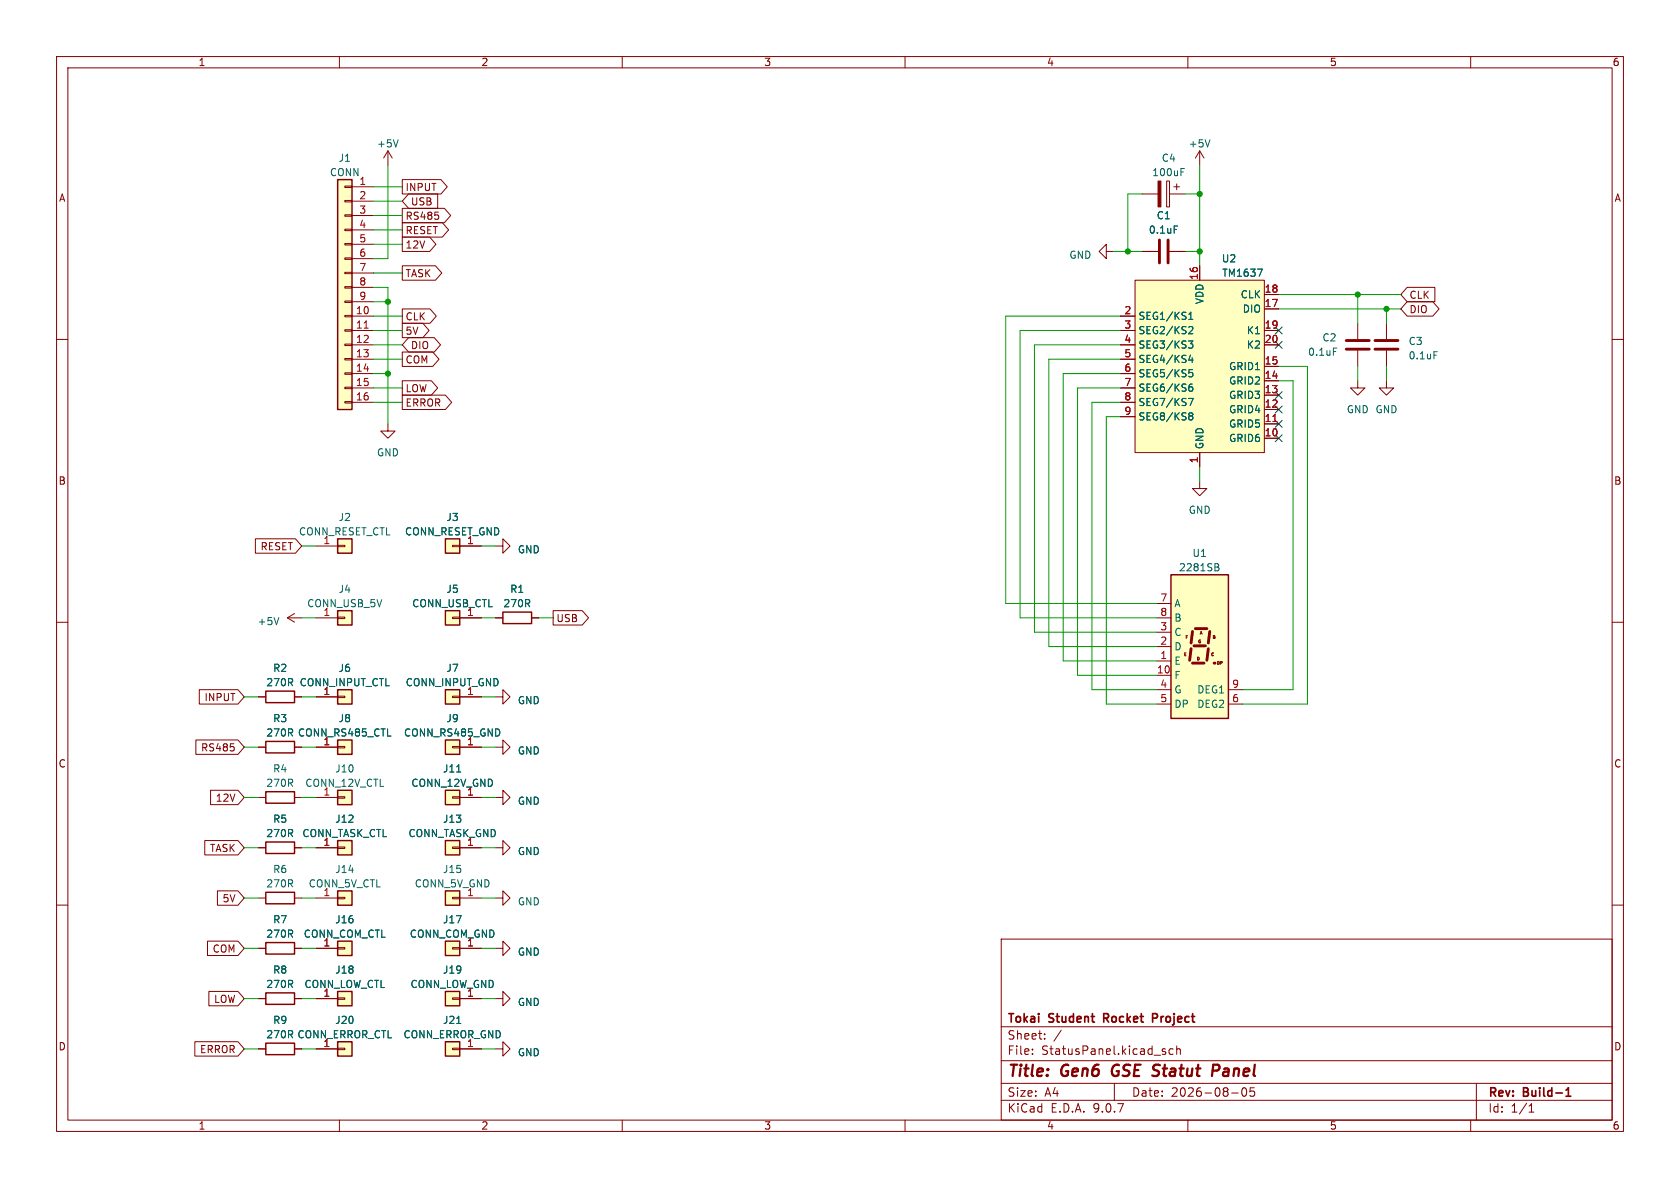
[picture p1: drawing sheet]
<svg xmlns="http://www.w3.org/2000/svg" width="297mm" height="210mm" viewBox="0 0 297 210" stroke-linecap="round" stroke-linejoin="round" font-family="sans-serif">
<g fill="none" stroke="#840000" stroke-width=".18">
<path d="M10 10h277v190h-277zM12 12h273v186h-273zM60 10v2M110 10v2M160 10v2M210 10v2M260 10v2M10 60h2M285 60h2M10 110h2M285 110h2M10 160h2"/>
<path d="M177 166h108v32h-108zM285 160h2M60 198v2M110 198v2M160 198v2M177 194.5h108M177 191.5h108M177 187.5h108M177 181.5h108M182.5 186.3v.1M182.5 185.5v.1M184.7 183.6v.1"/>
<path d="M184.7 182.8v.1M187.6 182.1l-1.3 2M197 191.5v3M205.7 185.9l.3 .1 .1 .2-.2 .2h-.3M205.7 185.4l.3 .1M207.4 185.5l-.4-.1-.3 .3v.4l.1 .2h.6M208 185.5l.2-.1 .4 .1 .1 .9M208 184.9v1.5M210 198v2M217.7 193.2h1.2M219.7 192.4l.2-.1a.81 .81 0 0 1 .6 .6 .81 .81 0 0 1-.3 .8l-.2 .1a.81 .81 0 0 1-.3-1.4zM221.7 192.3h-.7v.7l.2-.1h.5l.1 .3-.1 .5-.2 .1-.5-.1"/>
<path d="M260 198v2M261 191.5v6.5M270.3 196.6h.9M270.3 195.5l.4-.4v1.5"/>
</g>
<path d="M195.1 180h.6M195.7 179.2h-.6v1.5M204.5 179.3l-.7-.1v1.5M204.5 179.9l-.7 .1M276.8 193.8h.9M276.8 192.7l.5-.4v1.5" fill="none" stroke="#840000" stroke-width=".3"/>
<path d="M196.8 188.5a1.27 1.27 0 0 0 0 1.6M214.5 188.2l.9 .1a.58 .58 0 0 1-.3 1h-.7" fill="none" stroke="#840000" stroke-width=".4"/>
<path d="M59.7 157.5h2.5v2.5h-2.5z" fill="#ffffc2"/>
<path d="M59.7 157.5h2.5v2.5h-2.5z" fill="none" stroke="#840000" stroke-width=".25"/>
<path d="M55.9 158.8h3.8M59.7 158.6h1.3v.3h-1.3z" fill="none" stroke="#840000" stroke-width=".18"/>
<path d="M59.7 148.6h2.5v2.5h-2.5z" fill="#ffffc2"/>
<path d="M59.7 148.6h2.5v2.5h-2.5z" fill="none" stroke="#840000" stroke-width=".25"/>
<path d="M201.9 44.5h2.8M206.8 44.5h2.7M55.9 149.9h3.8M59.7 149.7h1.3v.3h-1.3z" fill="none" stroke="#840000" stroke-width=".18"/>
<path d="M205 42.4v4.1M206.5 42.4v4.1" fill="none" stroke="#840000" stroke-width=".51"/>
<path d="M207.6 39.9h.6" fill="none" stroke="#006464" stroke-width=".18"/>
<path d="M59.7 166.4h2.5v2.5h-2.5z" fill="#ffffc2"/>
<path d="M59.7 166.4h2.5v2.5h-2.5z" fill="none" stroke="#840000" stroke-width=".25"/>
<path d="M68.6 26.7l-.8 1.2M68.6 26.7l.7 1.2M68.6 26.7v2.5M55.9 167.6h3.8M59.7 167.5h1.3v.3h-1.3z" fill="none" stroke="#840000" stroke-width=".18"/>
<path d="M70.4 24.7l-.4 1.3" fill="none" stroke="#006464" stroke-width=".18"/>
<path d="M78.7 175.3h2.6v2.5h-2.6z" fill="#ffffc2"/>
<path d="M47 131.1h5.1v2h-5.1zM78.7 175.3h2.6v2.5h-2.6z" fill="none" stroke="#840000" stroke-width=".25"/>
<g fill="none" stroke="#840000" stroke-width=".18">
<path d="M201.9 34.3h2.8M206.2 32h.6v4.6h-.6zM206.8 34.3h2.7M207.5 33h1M208 32.5v1M212.1 26.7l-.8 1.2M212.1 26.7l.8 1.2M212.1 26.7v2.5M45.7 132.1h1.3M52.1 132.1h1.2M80 176.4h1.3v.3h-1.3zM81.3 176.5h3.8"/>
<path d="M87.6 176.5h1.3v-1.2l1.3 1.2-1.3 1.3v-1.3"/>
</g>
<path d="M208.8 30.4h.4M208.8 29.8h.6M213.9 24.7l-.4 1.3" fill="none" stroke="#006464" stroke-width=".18"/>
<path d="M204.7 32h.5v4.6h-.5z" fill="#840000" stroke="#840000" stroke-width=".18"/>
<path d="M78.7 184.2h2.6v2.5h-2.6z" fill="#ffffc2"/>
<path d="M47 148.8h5.1v2.1h-5.1zM47 184.4h5.1v2h-5.1zM78.7 184.2h2.6v2.5h-2.6z" fill="none" stroke="#840000" stroke-width=".25"/>
<path d="M68.6 74.9v1.3h1.2l-1.2 1.3-1.3-1.3h1.3M45.7 149.9h1.3M52.1 149.9h1.2M45.7 185.4h1.3M52.1 185.4h1.2M80 185.3h1.3v.2h-1.3zM81.3 185.4h3.8M87.6 185.4h1.3v-1.2l1.3 1.2-1.3 1.3v-1.3" fill="none" stroke="#840000" stroke-width=".18"/>
<path d="M80.7 180.9h.8" fill="none" stroke="#006464" stroke-width=".18"/>
<path d="M200.7 49.5h22.8v30.5h-22.8z" fill="#ffffc2"/>
<g fill="none" stroke="#840000" stroke-width=".18">
<path d="M198.1 55.9h2.6M198.1 58.4h2.6M200.7 49.5h22.8v30.5h-22.8zM212.1 47v2.5M223.5 58.4h2.6M223.5 52.1h2.6M223.5 54.6h2.6M198.1 61h2.6M198.1 63.5h2.6M198.1 66h2.6M198.1 68.6h2.6M198.1 71.1h2.6"/>
<path d="M198.1 73.7h2.6M223.5 61h2.6M223.5 64.8h2.6M223.5 67.3h2.6M223.5 69.9h2.6M223.5 72.4h2.6M223.5 74.9h2.6M223.5 77.5h2.6M212.1 80v2.6"/>
</g>
<g fill="none" stroke="#006464" stroke-width=".18">
<path d="M210.2 56.5h.7M210.2 55.6l.3-.4v1.3M210.2 57.8l.4-.1 .3 .4-.8 .9h.8M222.3 47.6h.9l-.6 1.2M210.1 60.3h.8l-.4 .5 .3 .1 .1 .4-.3 .2h-.3M210.1 70.4h.8l-.5 1.3M210.2 65.9l.4-.1 .3 .3-.1 .5h-.6M210.2 68.5l.4-.1 .3 .2-.1 .5-.4 .1-.2-.2M210.2 73.1l.2-.1h.4l.1 .3-.3 .2M210.2 65.3h.6M210.2 73.4l.2 .1M210.4 73.5h.2"/>
<path d="M210.4 73.5l-.2 .1M210.5 62.7l-.3 1h.7M210.6 73.5l.3 .3-.1 .3-.2 .1-.4-.1M210.8 63.2v.9M210.8 67.9l-.4 .1-.2 .2"/>
</g>
<path d="M225 74.5h.8" fill="none" stroke="#a90000" stroke-width=".18"/>
<path d="M59.7 108h2.5v2.5h-2.5z" fill="#ffffc2"/>
<path d="M59.7 108h2.5v2.5h-2.5z" fill="none" stroke="#840000" stroke-width=".25"/>
<path d="M55.9 109.2h3.8M59.7 109.1h1.3v.2h-1.3z" fill="none" stroke="#840000" stroke-width=".18"/>
<path d="M59.7 95.3h2.5v2.5h-2.5z" fill="#ffffc2"/>
<path d="M59.7 95.3h2.5v2.5h-2.5zM47 175.5h5.1v2h-5.1z" fill="none" stroke="#840000" stroke-width=".25"/>
<path d="M55.9 96.5h3.8M59.7 96.4h1.3v.2h-1.3zM45.7 176.5h1.3M52.1 176.5h1.2" fill="none" stroke="#840000" stroke-width=".18"/>
<path d="M59.7 184.2h2.5v2.5h-2.5z" fill="#ffffc2"/>
<path d="M59.7 184.2h2.5v2.5h-2.5z" fill="none" stroke="#840000" stroke-width=".25"/>
<path d="M195.6 44.5v-1.3l-1.3 1.3 1.3 1.2v-1.2h1.2M87.6 132.1h1.3v-1.3l1.3 1.3-1.3 1.3v-1.3M87.6 149.9h1.3v-1.3l1.3 1.3-1.3 1.2v-1.2M55.9 185.4h3.8M59.7 185.3h1.3v.2h-1.3z" fill="none" stroke="#840000" stroke-width=".18"/>
<path d="M78.7 130.8h2.6v2.6h-2.6z" fill="#ffffc2"/>
<path d="M78.7 130.8h2.6v2.6h-2.6z" fill="none" stroke="#840000" stroke-width=".25"/>
<path d="M80 132h1.3v.2h-1.3zM81.3 132.1h3.8" fill="none" stroke="#840000" stroke-width=".18"/>
<path d="M59.7 175.3h2.5v2.5h-2.5z" fill="#ffffc2"/>
<path d="M59.7 175.3h2.5v2.5h-2.5z" fill="none" stroke="#840000" stroke-width=".25"/>
<path d="M87.6 158.8h1.3v-1.3l1.3 1.3-1.3 1.2v-1.2M55.9 176.5h3.8M59.7 176.4h1.3v.3h-1.3z" fill="none" stroke="#840000" stroke-width=".18"/>
<path d="M78.7 121.9h2.6v2.6h-2.6z" fill="#ffffc2"/>
<path d="M78.7 121.9h2.6v2.6h-2.6z" fill="none" stroke="#840000" stroke-width=".25"/>
<path d="M80 123.1h1.3v.2h-1.3zM81.3 123.2h3.8" fill="none" stroke="#840000" stroke-width=".18"/>
<path d="M78.7 139.7h2.6v2.5h-2.6z" fill="#ffffc2"/>
<path d="M78.7 139.7h2.6v2.5h-2.6z" fill="none" stroke="#840000" stroke-width=".25"/>
<path d="M240 57.2v2.7M240 62v2.8M87.6 123.2h1.3v-1.3l1.3 1.3-1.3 1.3v-1.3M80 140.8h1.3v.3h-1.3zM81.3 141h3.8" fill="none" stroke="#840000" stroke-width=".18"/>
<path d="M235.7 61.5h.6M80.7 136.5h.8" fill="none" stroke="#006464" stroke-width=".18"/>
<path d="M238 61.7h4.1M238 60.2h4.1" fill="none" stroke="#840000" stroke-width=".51"/>
<path d="M59.7 31.8h2.5v40.6h-2.5z" fill="#ffffc2"/>
<path d="M59.7 31.8h2.5v40.6h-2.5z" fill="none" stroke="#840000" stroke-width=".25"/>
<g fill="none" stroke="#840000" stroke-width=".18">
<path d="M61 32.9h1.2v.2h-1.2zM61 35.4h1.2v.3h-1.2zM61 38h1.2v.2h-1.2zM62.2 33h3.8M62.2 35.6h3.8M62.2 38.1h3.8M61 40.5h1.2v.3h-1.2zM61 43.1h1.2v.2h-1.2zM61 45.6h1.2v.2h-1.2zM61 48.1h1.2v.3h-1.2zM61 50.7h1.2v.2h-1.2zM61 53.2h1.2v.3h-1.2z"/>
<path d="M61 55.8h1.2v.2h-1.2zM61 58.3h1.2v.2h-1.2zM62.2 40.6h3.8M62.2 43.2h3.8M62.2 45.7h3.8M62.2 48.3h3.8M62.2 50.8h3.8M62.2 53.3h3.8M62.2 55.9h3.8M62.2 58.4h3.8M61 60.8h1.2v.3h-1.2zM61 63.4h1.2v.2h-1.2z"/>
<path d="M61 65.9h1.2v.3h-1.2zM61 68.5h1.2v.2h-1.2zM61 71h1.2v.2h-1.2zM62.2 61h3.8M62.2 63.5h3.8M62.2 66h3.8M62.2 68.6h3.8M62.2 71.1h3.8"/>
</g>
<path d="M64.4 58h.7" fill="none" stroke="#a90000" stroke-width=".18"/>
<path d="M78.7 166.4h2.6v2.5h-2.6z" fill="#ffffc2"/>
<path d="M78.7 166.4h2.6v2.5h-2.6z" fill="none" stroke="#840000" stroke-width=".25"/>
<path d="M245.1 57.2v2.7M240 67.3v1.3h1.3l-1.3 1.3-1.2-1.3h1.2M245.1 67.3v1.3h1.3l-1.3 1.3-1.3-1.3h1.3M245.1 62v2.8M87.6 141h1.3v-1.3l1.3 1.3-1.3 1.2v-1.2M80 167.5h1.3v.3h-1.3zM81.3 167.6h3.8M87.6 167.6h1.3v-1.2l1.3 1.2-1.3 1.3v-1.3" fill="none" stroke="#840000" stroke-width=".18"/>
<path d="M243.1 61.7h4M243.1 60.2h4" fill="none" stroke="#840000" stroke-width=".51"/>
<path d="M253.5 62.2h.6" fill="none" stroke="#006464" stroke-width=".18"/>
<path d="M78.7 157.5h2.6v2.5h-2.6z" fill="#ffffc2"/>
<path d="M78.7 157.5h2.6v2.5h-2.6z" fill="none" stroke="#840000" stroke-width=".25"/>
<path d="M80 158.6h1.3v.3h-1.3zM81.3 158.8h3.8" fill="none" stroke="#840000" stroke-width=".18"/>
<path d="M78.7 148.6h2.6v2.5h-2.6z" fill="#ffffc2"/>
<path d="M88.9 108.2h5.1v2h-5.1zM78.7 148.6h2.6v2.5h-2.6z" fill="none" stroke="#840000" stroke-width=".25"/>
<path d="M87.6 96.5h1.3v-1.2l1.3 1.2-1.3 1.3v-1.3M50.8 109.2h2.5M50.8 109.2l1.3 .8M52.1 108.5l-1.3 .7M87.6 109.2h1.3M94 109.2h1.2M80 149.7h1.3v.3h-1.3zM81.3 149.9h3.8" fill="none" stroke="#840000" stroke-width=".18"/>
<path d="M49.3 109.2l-.4 1.2" fill="none" stroke="#006464" stroke-width=".18"/>
<path d="M78.7 95.3h2.6v2.5h-2.6z" fill="#ffffc2"/>
<path d="M78.7 95.3h2.6v2.5h-2.6z" fill="none" stroke="#840000" stroke-width=".25"/>
<path d="M80 96.4h1.3v.2h-1.3zM81.3 96.5h3.8" fill="none" stroke="#840000" stroke-width=".18"/>
<path d="M78.7 108h2.6v2.5h-2.6z" fill="#ffffc2"/>
<path d="M78.7 108h2.6v2.5h-2.6z" fill="none" stroke="#840000" stroke-width=".25"/>
<path d="M80 109.1h1.3v.2h-1.3zM81.3 109.2h3.8" fill="none" stroke="#840000" stroke-width=".18"/>
<path d="M59.7 130.8h2.5v2.6h-2.5z" fill="#ffffc2"/>
<path d="M47 140h5.1v2h-5.1zM59.7 130.8h2.5v2.6h-2.5z" fill="none" stroke="#840000" stroke-width=".25"/>
<path d="M55.9 132.1h3.8M59.7 132h1.3v.2h-1.3zM45.7 141h1.3M52.1 141h1.2" fill="none" stroke="#840000" stroke-width=".18"/>
<path d="M68.5 130.1h.6" fill="none" stroke="#006464" stroke-width=".18"/>
<path d="M59.7 121.9h2.5v2.6h-2.5z" fill="#ffffc2"/>
<path d="M47 122.2h5.1v2h-5.1zM59.7 121.9h2.5v2.6h-2.5z" fill="none" stroke="#840000" stroke-width=".25"/>
<path d="M45.7 123.2h1.3M52.1 123.2h1.2M55.9 123.2h3.8M59.7 123.1h1.3v.2h-1.3z" fill="none" stroke="#840000" stroke-width=".18"/>
<path d="M59.7 139.7h2.5v2.5h-2.5z" fill="#ffffc2"/>
<path d="M59.7 139.7h2.5v2.5h-2.5z" fill="none" stroke="#840000" stroke-width=".25"/>
<path d="M212.1 85.1v1.3h1.3l-1.3 1.2-1.3-1.2h1.3M55.9 141h3.8M59.7 140.8h1.3v.3h-1.3z" fill="none" stroke="#840000" stroke-width=".18"/>
<path d="M207 101.6h10.2v25.4h-10.2z" fill="#ffffc2"/>
<path d="M207 101.6h10.2v25.4h-10.2z" fill="none" stroke="#840000" stroke-width=".25"/>
<path d="M210.6 114.7l-.3 2M210.8 111.6l-.2 2.1M210.8 117.2h2.1M211.1 114.2h2M211.3 111.1h2.1M213.6 114.7l-.2 2M213.9 111.6l-.3 2.1" fill="none" stroke="#840000" stroke-width=".51"/>
<circle cx="214.6" cy="117.2" r=".25" fill="#840000"/>
<g fill="none" stroke="#840000" stroke-width=".18">
<path d="M71.1 39.4h7.1l1.1 1.2-1.1 1.3h-7.1zM71.1 31.7h6.9l1.1 1.3-1.1 1.3h-6.9zM71.1 36.8h7.5l1.1 1.3-1.1 1.3h-7.5zM72.2 34.3h5.2v2.5h-5.2l-1.1-1.2zM77.5 38.1v.5M71.1 57.1h3.7l1.1 1.3-1.1 1.3h-3.7zM71.1 54.6h4.9l1.1 1.3-1.1 1.3h-4.9zM71.1 47h5.9l1.1 1.3-1.1 1.2h-5.9zM71.1 41.9h4.9l1.1 1.3-1.1 1.3h-4.9zM72.2 59.7h4.6l1.1 1.3-1.1 1.2h-4.6l-1.1-1.2zM198.1 55.9h2.6M198.1 58.4h2.6"/>
<path d="M201.9 44.5h2.8M206.8 44.5h2.7M212.1 47v2.5M223.5 58.4h2.6M223.5 52.1h2.6M223.5 54.6h2.6M248.8 50.8h4.9v2.5h-4.9l-1.2-1.2zM248.8 53.3h4.5l1.1 1.3-1.1 1.3h-4.5l-1.2-1.3zM71.1 62.2h5.4l1.1 1.3-1.1 1.3h-5.4zM71.1 69.8h7.6l1.2 1.3-1.2 1.3h-7.6zM71.1 67.3h5.2l1.1 1.3-1.1 1.3h-5.2zM198.1 61h2.6"/>
<path d="M198.1 63.5h2.6M198.1 66h2.6M198.1 68.6h2.6M198.1 71.1h2.6M198.1 73.7h2.6M223.5 61h2.6M223.5 64.8h2.6M223.5 67.3h2.6M223.5 69.9h2.6M223.5 72.4h2.6M223.5 74.9h2.6M223.5 77.5h2.6"/>
<path d="M45.1 95.2h7.1l1.1 1.3-1.1 1.3h-7.1zM81.3 96.5h3.8M212.1 80v2.6M81.3 109.2h3.8M87.6 109.2h1.3M94 109.2h1.2M97.8 107.9h5.1l1.1 1.3-1.1 1.3h-5.1zM204.5 106.7h2.5M204.5 109.2h2.5M204.5 111.8h2.5M204.5 114.3h2.5M204.5 116.8h2.5"/>
<path d="M204.5 119.4h2.5M209.7 115.4h-.3v.5M209.9 112.4h-.2v.5M211.9 116.2h-.2v.5M212.2 112.1l.1-.5 .2 .5M214.7 112.4h-.2v.5M215.5 117l-.2-.1v.5M216 117l-.2-.1v.5M34.6 130.8h7.5l1.1 1.3-1.1 1.3h-7.5zM35.2 121.9h6.9l1.1 1.3-1.1 1.3h-6.9zM37.2 139.7h4.9l1.1 1.3-1.1 1.2h-4.9zM41.3 132.1v.5"/>
<path d="M45.7 132.1h1.3M45.7 123.2h1.3M52.1 132.1h1.2M52.1 123.2h1.2M55.9 132.1h3.8M55.9 123.2h3.8M81.3 132.1h3.8M81.3 123.2h3.8M204.5 121.9h2.5M204.5 124.5h2.5M217.2 121.9h2.5M217.2 124.5h2.5"/>
<path d="M36.2 148.6h5.9l1.1 1.3-1.1 1.2h-5.9zM38.4 157.5h3.7l1.1 1.3-1.1 1.2h-3.7zM45.7 158.8h1.3M45.7 149.9h1.3M52.1 158.8h1.2M52.1 149.9h1.2M55.9 149.9h3.8M81.3 141h3.8M81.3 149.9h3.8M36.7 166.4h5.4l1.1 1.2-1.1 1.3h-5.4zM36.9 175.3h5.2l1.1 1.2-1.1 1.3h-5.2zM45.7 167.6h1.3"/>
<path d="M45.7 176.5h1.3M52.1 167.6h1.2M52.1 176.5h1.2M55.9 167.6h3.8M55.9 176.5h3.8M81.3 167.6h3.8M81.3 176.5h3.8M34.4 184.1h7.7l1.1 1.3-1.1 1.3h-7.7zM45.7 185.4h1.3M52.1 185.4h1.2M55.9 185.4h3.8M81.3 185.4h3.8"/>
</g>
<g fill="none" stroke="#006464" stroke-width=".18">
<path d="M207.6 39.9h.6M210.2 56.5h.7M210.2 55.6l.3-.4v1.3M210.2 57.8l.4-.1 .3 .4-.8 .9h.8M222.3 47.6h.9l-.6 1.2M210.1 60.3h.8l-.4 .5 .3 .1 .1 .4-.3 .2h-.3M210.1 70.4h.8l-.5 1.3M210.2 65.9l.4-.1 .3 .3-.1 .5h-.6M210.2 68.5l.4-.1 .3 .2-.1 .5-.4 .1-.2-.2M210.2 73.1l.2-.1h.4l.1 .3-.3 .2M210.2 65.3h.6M210.2 73.4l.2 .1"/>
<path d="M210.4 73.5h.2M210.4 73.5l-.2 .1M210.5 62.7l-.3 1h.7M210.6 73.5l.3 .3-.1 .3-.2 .1-.4-.1M210.8 63.2v.9M210.8 67.9l-.4 .1-.2 .2M214.8 99.6l.6 .2v.2l-.2 .2M214.8 100.2h.4M215.2 100.2l.3 .3-.1 .3-.6 .1M68.5 130.1h.6M80.7 136.5h.8M80.7 180.9h.8"/>
</g>
<path d="M47 157.7h5.1v2.1h-5.1zM47 166.6h5.1v2.1h-5.1z" fill="none" stroke="#840000" stroke-width=".25"/>
<g fill="none" stroke="#009600" stroke-width=".18">
<path d="M66 33h5.1M66 35.6h5.1M66 38.1h5.1M68.6 29.2v16.5h-2.6M201.9 34.3h-2.5v10.2M209.5 34.3h2.6M212.1 29.2v17.8M66 40.6h5.1M66 50.8h2.6v24.1M66 43.2h5.1M66 55.9h5.1M66 58.4h5.1"/>
<path d="M66 53.3h2.6M66 48.3h5.1M196.8 44.5h5.1M198.1 58.4h-17.8v50.8h24.2M198.1 55.9h-20.3v50.8h26.7M209.5 44.5h2.6M226.1 52.1h21.5M226.1 54.6h21.5M240 52.1v5.1M245.1 54.6v2.6M66 66h2.6M66 71.1h5.1"/>
<path d="M66 61h5.1M66 63.5h5.1M66 68.6h5.1M198.1 66h-10.1v50.8h16.5M198.1 71.1h-5.1v50.8h11.5M198.1 73.7h-2.5v50.8h8.9M198.1 68.6h-7.6v50.8h14M198.1 63.5h-12.7v50.8h19.1M198.1 61h-15.2v50.8h21.6M226.1 64.8h5v59.7h-11.4M226.1 67.3h2.5v54.6h-8.9M240 64.8v2.5"/>
<path d="M245.1 64.8v2.5M53.3 96.5h2.6M85.1 96.5h2.5M212.1 82.6v2.5M53.3 109.2h2.6M85.1 109.2h2.5M95.2 109.2h2.6M43.2 123.2h2.5M43.2 132.1h2.5M53.3 123.2h2.6M53.3 132.1h2.6M85.1 123.2h2.5"/>
<path d="M85.1 132.1h2.5M43.2 158.8h2.5M43.2 149.9h2.5M43.2 141h2.5M53.3 158.8h2.6M53.3 149.9h2.6M53.3 141h2.6M85.1 158.8h2.5M85.1 149.9h2.5M85.1 141h2.5M43.2 176.5h2.5M43.2 167.6h2.5"/>
<path d="M53.3 176.5h2.6M53.3 167.6h2.6M85.1 176.5h2.5M85.1 167.6h2.5M43.2 185.4h2.5M53.3 185.4h2.6M85.1 185.4h2.5"/>
</g>
<path d="M225.5 57.8l1.2 1.2M226.7 57.8l-1.2 1.2M225.5 76.9l1.2 1.2M225.5 71.8l1.2 1.2M225.5 69.2l1.2 1.3M225.5 74.3l1.2 1.2M225.5 60.4l1.2 1.2M226.7 76.9l-1.2 1.2M226.7 71.8l-1.2 1.2M226.7 69.2l-1.2 1.3M226.7 74.3l-1.2 1.2M226.7 60.4l-1.2 1.2" fill="none" stroke="#000084" stroke-width=".18"/>
<path d="M225 74.5h.8" fill="none" stroke="#a90000" stroke-width=".18"/>
<g fill="#009600" stroke="#009600" stroke-width=".18">
<circle cx="212.1" cy="34.3" r=".46"/>
<circle cx="212.1" cy="44.5" r=".46"/>
<circle cx="199.4" cy="44.5" r=".46"/>
<circle cx="245.1" cy="54.6" r=".46"/>
<circle cx="240" cy="52.1" r=".46"/>
<circle cx="68.6" cy="53.3" r=".46"/>
<circle cx="68.6" cy="66" r=".46"/>
</g>
<g font-size="2.8" fill="#840000">
<text x="178" y="190.9">Title:</text>
<text x="187.7" y="190.9">Gen6</text>
<text x="197.4" y="190.9">GSE Statut</text>
<text x="216.7" y="190.9">Panel</text>
</g>
<g font-size="2.1" fill="#840000">
<text x="178" y="184">Sheet:</text>
<text x="178" y="181.2">Tokai</text>
<text x="185.5" y="181.2">Student</text>
<text x="195.8" y="181.2">Rocket</text>
<text x="205" y="181.2">Project</text>
<text x="178" y="186.7">File:</text>
<text x="184.1" y="186.7">StatusPanel.kicad_sch</text>
<text x="178" y="196.9">KiCad</text>
<text x="178" y="194.1">Size:</text>
<text x="184.7" y="194.1">A4</text>
<text x="185.7" y="196.9">E.D.A.</text>
<text x="193.3" y="196.9">9.0.7</text>
<text x="200" y="194.1">Date:</text>
<text x="207" y="194.1">2026-08-05</text>
<text x="263" y="194.3">Rev:</text>
<text x="263" y="196.9">Id:</text>
<text x="267.1" y="196.9">1/1</text>
<text x="269.4" y="194.3">Build-1</text>
</g>
<g font-size="1.8" fill="#840000">
<text x="35" y="11.9">1</text>
<text x="85" y="11.9">2</text>
<text x="135" y="11.9">3</text>
<text x="185" y="11.9">4</text>
<text x="235" y="11.9">5</text>
<text x="285" y="11.9">6</text>
<text x="10.3" y="35.9">A</text>
<text x="71.6" y="34">INPUT</text>
<text x="285.3" y="35.9">A</text>
<text x="71.6" y="41.6">RESET</text>
<text x="71.6" y="39.1">RS485</text>
<text x="72.5" y="36.5">USB</text>
<text x="71.6" y="44.1">12V</text>
<text x="71.6" y="49.2">TASK</text>
<text x="249.1" y="53">CLK</text>
<text x="71.6" y="59.4">5V</text>
<text x="71.6" y="56.8">CLK</text>
<text x="249.1" y="55.6">DIO</text>
<text x="71.6" y="64.5">COM</text>
<text x="72.5" y="61.9">DIO</text>
<text x="71.6" y="69.5">LOW</text>
<text x="71.6" y="72.1">ERROR</text>
<text x="10.3" y="85.9">B</text>
<text x="285.3" y="85.9">B</text>
<text x="46" y="97.5">RESET</text>
<text x="98.3" y="110.2">USB</text>
<text x="36" y="124.1">INPUT</text>
<text x="10.3" y="135.9">C</text>
<text x="35.4" y="133">RS485</text>
<text x="285.3" y="135.9">C</text>
<text x="38" y="141.9">12V</text>
<text x="37" y="150.8">TASK</text>
<text x="39.2" y="159.7">5V</text>
<text x="37.5" y="168.6">COM</text>
<text x="37.7" y="177.5">LOW</text>
<text x="10.3" y="185.9">D</text>
<text x="285.3" y="185.9">D</text>
<text x="35.3" y="186.4">ERROR</text>
<text x="35" y="199.9">1</text>
<text x="85" y="199.9">2</text>
<text x="135" y="199.9">3</text>
<text x="185" y="199.9">4</text>
<text x="235" y="199.9">5</text>
<text x="285" y="199.9">6</text>
</g>
<g font-size="1.8" fill="#006464">
<text x="59.8" y="28.8">J1</text>
<text x="66.5" y="26.3">+5V</text>
<text x="205.3" y="28.8">C4</text>
<text x="210.1" y="26.3">+5V</text>
<text x="58.2" y="31.3">CONN</text>
<text x="203.6" y="31.3">100uF</text>
<text x="203" y="41.5">0.1uF</text>
<text x="204.4" y="39">C1</text>
<text x="189" y="45.9">GND</text>
<text x="215.9" y="46.6">U2</text>
<text x="213" y="53.9" transform="rotate(-90 213 53.9)">VDD</text>
<text x="216" y="49.1">TM1637</text>
<text x="219.2" y="52.9">CLK</text>
<text x="201.2" y="56.7">SEG1/KS1</text>
<text x="201.2" y="59.3">SEG2/KS2</text>
<text x="219.6" y="55.5">DIO</text>
<text x="220.3" y="59.3">K1</text>
<text x="201.2" y="61.8">SEG3/KS3</text>
<text x="201.2" y="64.4">SEG4/KS4</text>
<text x="217.2" y="65.6">GRID1</text>
<text x="220.3" y="61.8">K2</text>
<text x="231.1" y="63.1">0.1uF</text>
<text x="233.7" y="60.6">C2</text>
<text x="248.9" y="61.2">C3</text>
<text x="248.9" y="63.7">0.1uF</text>
<text x="201.2" y="66.9">SEG5/KS5</text>
<text x="201.2" y="69.4">SEG6/KS6</text>
<text x="201.2" y="72">SEG7/KS7</text>
<text x="217.2" y="68.2">GRID2</text>
<text x="217.2" y="70.7">GRID3</text>
<text x="201.2" y="74.5">SEG8/KS8</text>
<text x="217.2" y="73.3">GRID4</text>
<text x="217.2" y="75.8">GRID5</text>
<text x="238" y="73.3">GND GND</text>
<text x="66.5" y="80.9">GND</text>
<text x="213" y="79.5" transform="rotate(-90 213 79.5)">GND</text>
<text x="217.2" y="78.3">GRID6</text>
<text x="52.8" y="94.8">CONN_RESET_CTL</text>
<text x="59.8" y="92.3">J2</text>
<text x="71.5" y="94.8">CONN_RESET_GND</text>
<text x="78.8" y="92.3">J3</text>
<text x="210.1" y="91">GND</text>
<text x="91.4" y="98">GND</text>
<text x="208.3" y="101.2">2281SB</text>
<text x="210.7" y="98.7">U1</text>
<text x="54.2" y="107.5">CONN_USB_5V</text>
<text x="59.8" y="105">J4</text>
<text x="72.8" y="107.5">CONN_USB_CTL</text>
<text x="78.8" y="105">J5</text>
<text x="88.9" y="107.5">270R</text>
<text x="90.1" y="105">R1</text>
<text x="207.5" y="107.5">A</text>
<text x="45.4" y="110.7">+5V</text>
<text x="207.5" y="110.1">B</text>
<text x="207.5" y="112.6">C</text>
<text x="48.2" y="119">R2</text>
<text x="59.8" y="119">J6</text>
<text x="78.8" y="119">J7</text>
<text x="207.5" y="115.2">D</text>
<text x="207.5" y="117.7">E</text>
<text x="47" y="121.5">270R</text>
<text x="52.9" y="121.5">CONN_INPUT_CTL</text>
<text x="71.6" y="121.5">CONN_INPUT_GND</text>
<text x="91.4" y="124.7">GND</text>
<text x="207.5" y="120.2">F</text>
<text x="207.5" y="122.8">G</text>
<text x="207.5" y="125.3">DP</text>
<text x="211.6" y="122.8">DEG1</text>
<text x="211.6" y="125.3">DEG2</text>
<text x="47" y="130.4">270R</text>
<text x="48.2" y="127.9">R3</text>
<text x="52.6" y="130.4">CONN_RS485_CTL</text>
<text x="59.8" y="127.9">J8</text>
<text x="71.3" y="130.4">CONN_RS485_GND</text>
<text x="78.8" y="127.9">J9</text>
<text x="48.2" y="136.8">R4</text>
<text x="59.2" y="136.8">J10</text>
<text x="78.2" y="136.8">J11</text>
<text x="91.4" y="133.6">GND</text>
<text x="47" y="139.3">270R</text>
<text x="53.9" y="139.3">CONN_12V_CTL</text>
<text x="72.6" y="139.3">CONN_12V_GND</text>
<text x="91.4" y="142.5">GND</text>
<text x="47" y="148.2">270R</text>
<text x="48.2" y="145.6">R5</text>
<text x="53.4" y="148.2">CONN_TASK_CTL</text>
<text x="59.2" y="145.6">J12</text>
<text x="72.1" y="148.2">CONN_TASK_GND</text>
<text x="78.2" y="145.6">J13</text>
<text x="48.2" y="154.5">R6</text>
<text x="59.2" y="154.5">J14</text>
<text x="78.2" y="154.5">J15</text>
<text x="91.4" y="151.4">GND</text>
<text x="47" y="157.1">270R</text>
<text x="54.5" y="157.1">CONN_5V_CTL</text>
<text x="73.2" y="157.1">CONN_5V_GND</text>
<text x="82.5" y="158.5">1</text>
<text x="91.4" y="160.2">GND</text>
<text x="47" y="166">270R</text>
<text x="48.2" y="163.4">R7</text>
<text x="53.6" y="166">CONN_COM_CTL</text>
<text x="59.2" y="163.4">J16</text>
<text x="72.3" y="166">CONN_COM_GND</text>
<text x="78.2" y="163.4">J17</text>
<text x="48.2" y="172.3">R8</text>
<text x="59.2" y="172.3">J18</text>
<text x="78.2" y="172.3">J19</text>
<text x="91.4" y="169.1">GND</text>
<text x="47" y="174.9">270R</text>
<text x="53.7" y="174.9">CONN_LOW_CTL</text>
<text x="72.5" y="174.9">CONN_LOW_GND</text>
<text x="91.4" y="178">GND</text>
<text x="47" y="183.7">270R</text>
<text x="48.2" y="181.2">R9</text>
<text x="52.5" y="183.7">CONN_ERROR_CTL</text>
<text x="59.2" y="181.2">J20</text>
<text x="71.2" y="183.7">CONN_ERROR_GND</text>
<text x="78.2" y="181.2">J21</text>
<text x="91.4" y="186.9">GND</text>
</g>
<g font-size="1.8" fill="#a90000">
<text x="63.4" y="32.8">1</text>
<text x="63.4" y="35.3">2</text>
<text x="63.4" y="37.8">3</text>
<text x="63.4" y="40.4">4</text>
<text x="63.4" y="42.9">5</text>
<text x="63.4" y="45.5">6</text>
<text x="63.4" y="48">7</text>
<text x="63.4" y="50.5">8</text>
<text x="63.4" y="53.1">9</text>
<text x="211.8" y="49.6" transform="rotate(-90 211.8 49.6)">16</text>
<text x="223.5" y="51.8">18</text>
<text x="62.8" y="55.6">10</text>
<text x="62.8" y="58.2">11</text>
<text x="198.7" y="55.6">2</text>
<text x="198.7" y="58.2">3</text>
<text x="223.5" y="54.4">17</text>
<text x="223.5" y="58.2">19</text>
<text x="62.8" y="60.7">12</text>
<text x="62.8" y="63.2">13</text>
<text x="62.8" y="65.8">14</text>
<text x="198.7" y="60.7">4</text>
<text x="198.7" y="63.2">5</text>
<text x="198.7" y="65.8">6</text>
<text x="223.5" y="60.7">20</text>
<text x="223.5" y="64.5">15</text>
<text x="62.8" y="68.3">15</text>
<text x="62.8" y="70.9">16</text>
<text x="198.7" y="68.3">7</text>
<text x="198.7" y="70.9">8</text>
<text x="223.5" y="67.1">14</text>
<text x="223.5" y="69.6">13</text>
<text x="198.7" y="73.4">9</text>
<text x="223.5" y="72.1">12</text>
<text x="223.5" y="74.7">11</text>
<text x="223.5" y="77.2">10</text>
<text x="211.8" y="82" transform="rotate(-90 211.8 82)">1</text>
<text x="57.1" y="96.3">1</text>
<text x="82.5" y="96.3">1</text>
<text x="205" y="106.4">7</text>
<text x="57.1" y="109">1</text>
<text x="82.5" y="109">1</text>
<text x="205" y="109">8</text>
<text x="205" y="111.5">3</text>
<text x="204.4" y="119.1">10</text>
<text x="205" y="114">2</text>
<text x="205" y="116.6">1</text>
<text x="57.1" y="122.9">1</text>
<text x="82.5" y="122.9">1</text>
<text x="205" y="121.7">4</text>
<text x="205" y="124.2">5</text>
<text x="217.7" y="121.7">9</text>
<text x="217.7" y="124.2">6</text>
<text x="57.1" y="131.8">1</text>
<text x="82.5" y="131.8">1</text>
<text x="57.1" y="140.7">1</text>
<text x="82.5" y="140.7">1</text>
<text x="57.1" y="149.6">1</text>
<text x="82.5" y="149.6">1</text>
<text x="57.1" y="158.5">1</text>
<text x="57.1" y="167.4">1</text>
<text x="82.5" y="167.4">1</text>
<text x="57.1" y="176.3">1</text>
<text x="82.5" y="176.3">1</text>
<text x="57.1" y="185.2">1</text>
<text x="82.5" y="185.2">1</text>
</g>
<g font-size=".7" fill="#840000">
<text x="209.4" y="113.1">F</text>
<text x="211.7" y="113.9">G</text>
<text x="211.9" y="112.4">A</text>
<text x="214.2" y="113.1">B</text>
<text x="209.1" y="116.2">E</text>
<text x="211.4" y="116.9">D</text>
<text x="213.9" y="116.2">C</text>
<text x="215" y="117.7">DP</text>
</g>
</svg>
